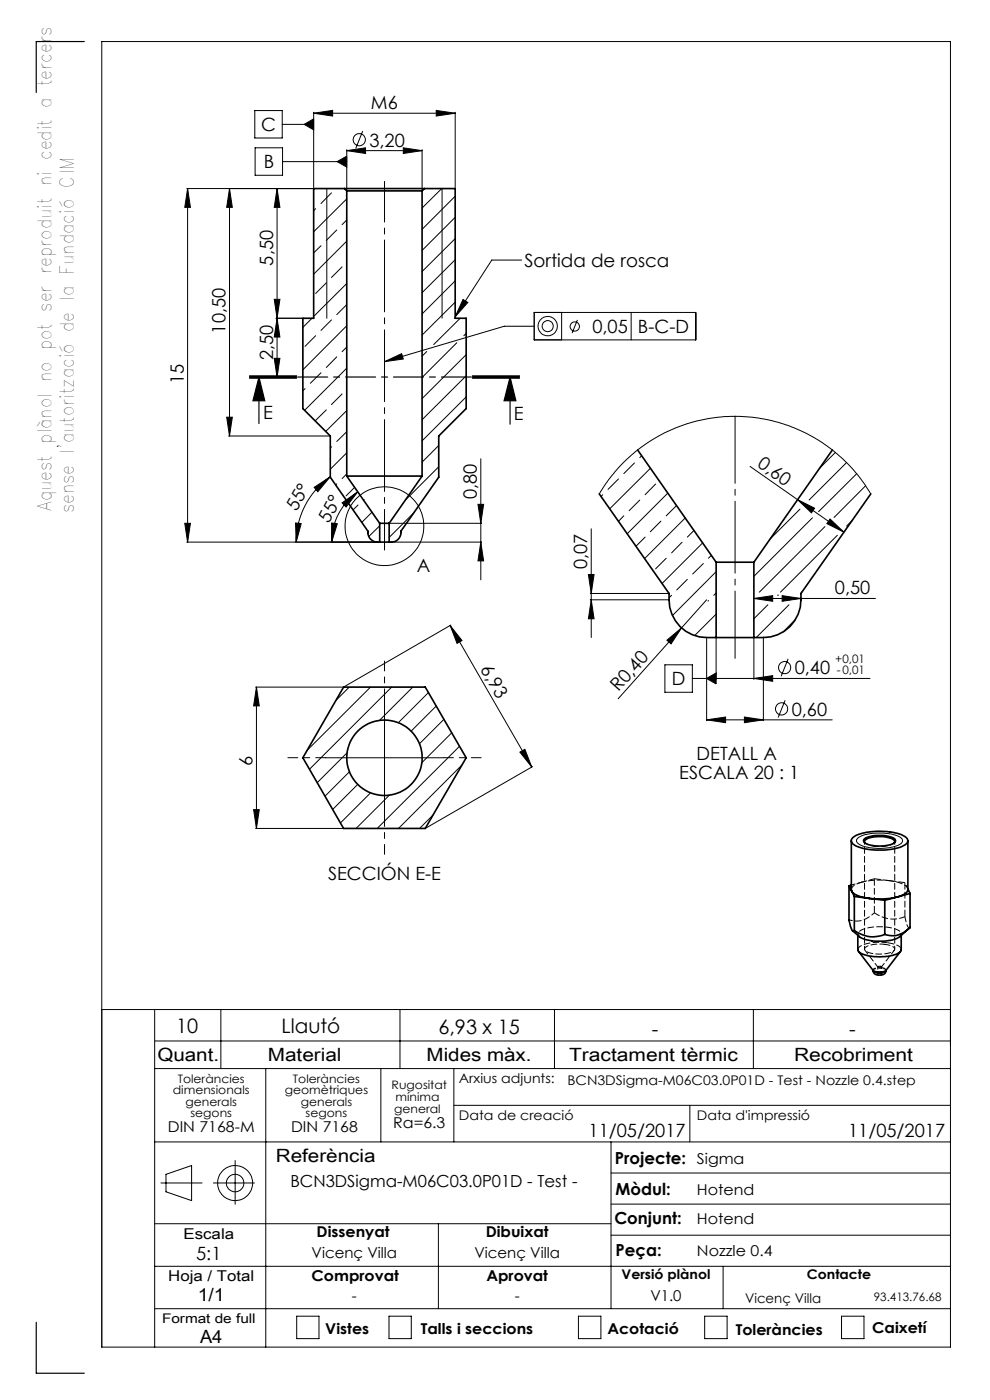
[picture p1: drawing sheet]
<svg xmlns="http://www.w3.org/2000/svg" width="210mm" height="297mm" viewBox="0 0 210 297" stroke-linecap="round" stroke-linejoin="round" font-family="sans-serif">
<g fill="none" stroke="#000" stroke-width=".21">
<path d="M54 23.5h5.9v5.8h-5.9zM54.1 31.4h5.8v5.8h-5.8zM59.9 26.4h6.6M59.9 34.3h13.7M64.5 26.4l2-1.2v2.3zM66.5 24l4.1-.6v1.2zM66.5 23.8v16M66.5 24h30.1M71.5 34.3l2.1-1.2v2.4zM73.6 32l3.9-.6v1.2zM73.6 31.7v8.6M73.6 32h15.9"/>
<path d="M76.9 27.8l-1.4 3.7M85.5 31.4l4 .6-4 .6zM89.5 31.7v8.6M92.5 23.4l4.1 .6-4.1 .6zM96.6 23.8v16M39.6 40h26.8M39.8 40v75M39.8 40l.6 4h-1.2zM48.7 40l.6 4h-1.2zM48.7 40v52.5M58.8 40v40M58.8 40l.6 4h-1.2z"/>
<path d="M66.7 40l-.2 .2M67 44.3l-.5 .4M68.1 52.1l-1.6 1.6M69.3 40v27.5M70.3 40.9l-2.2 2.3M71.4 48.8l-2.2 2.2M72.6 56.6l-2.3 2.3M73.6 42.2l-7.1 7M73.6 51.1l-7.1 7.1M73.6 46.7l-1 1M93.7 40l-4.2 4.1M93.8 40v27.5"/>
<path d="M96.6 46.1l-7.1 7M96.6 41.6l-7.1 7M96.6 59.6l-7.1 7M96.6 50.6l-7.1 7M96.6 55.1l-7.1 7M110.7 55.2h-6.4l-7.7 12M58.2 76h1.2l-.6 4zM58.2 63.5h1.2l-.6 4zM58.6 67.5h5.4M58.8 67.5l.6 4h-1.2zM66.2 67.5l-2 2M67 71.2l-2.3 2.3"/>
<path d="M68.1 79.1l-2.3 2.2M69.2 60l-2.2 2.3M70.3 67.9l-2.2 2.2M71.4 75.7l-2.2 2.3M73.6 60.1l-7.1 7M73.6 69.1l-9.4 9.4M73.6 78.1l-9 9M73.6 64.6l-2.2 2.1M73.6 73.6l-1 1M81.6 76.7l3.6-1.7 .3 1.2zM90.5 74.6l-1 1M96.6 64.1l-7.1 7"/>
<path d="M96.9 72.7l-7.4 7.4M97.6 67.5l-5.6 5.6M98.2 63.5l1 .7-2.6 3zM98.9 70.7l-.5 .5M98.9 75.2l-9.4 9.4M98.9 79.7l-9.4 9.3M113.3 69.2h-6.3l-25.4 7.5M113.3 66.3h34.3v5.8h-34.3zM119.1 66.3v5.8M122.5 67.9l-1.1 2.8M133.9 66.3v5.8M48.1 88.5h1.2l-.6 4z"/>
<path d="M48.5 92.5h21.4M64.7 82.4l-.5 .5M69.2 87l-2.2 2.2M70.3 94.8l-.2 .3M72.6 83.6l-2.3 2.2M73.6 87.1l-4.5 4.4M73.6 96.1l-3.5 3.5M73.6 91.6l-2.2 2.1M93.1 94.5l-3.6 3.5M93.1 99l-7.1 7M98.9 84.2l-9.4 9.3M102 97.3v25.7"/>
<path d="M134.6 98.2l-2.3 2.3M136.1 96.7l-.4 .4M138 99.3l-8.7 8.6M159.1 99l19.9 13.9M177.2 96l-3.4 3.4M179.6 98.1l-8 8M39.2 111h1.2l-.6 4zM62.7 110.9l1.2 .2-1.1 3.9zM66.6 103.4l3.4-2.2-2.6 3.1zM70 101.2a16.9 16.9 0 0 0-7.2 13.8M70.3 110.9l1.2 .2-1.2 3.9zM71.4 102.7l-.2 .2"/>
<path d="M72.6 106.7l3.3-2.4-2.5 3.3zM73.6 100.5l-1 1M75.2 103.4l-1.8 1.8M75.9 104.3a13.1 13.1 0 0 0-5.6 10.7M76 107.1l-1.1 1.1M77 106h.1M78.9 108.7l-2.1 2.1M79.8 115h-40.2M80.4 111.7l-2.2 2.1M82.8 115h19.4M82.8 111h19.4M87.8 108.8l-5.3 5.2"/>
<path d="M101.4 107h1.2l-.6 4zM102 115l.6 4h-1.2zM125.4 112.2v23.1M127.1 104.8a33.5 33.5 0 0 1 57.6 0M127.8 104.9l-.3 .4M131.2 101.6l-2.2 2.2M132.3 109.4l-1.1 1.2M135.7 106.1l-2.2 2.2M136.8 113.9l-1.9 2M139.1 102.7l-2.3 2.2M140.2 110.6l-2.3 2.2M141.3 118.4l-2.2 2.3"/>
<path d="M141.6 104.6l-8.6 8.6M143.5 107.2l-2.2 2.2M144.7 115l-2.2 2.3M145.3 109.9l-8.6 8.6M147.2 112.5l-1.4 1.4M149 115.2l-8.6 8.6M149.2 119.6l-2.3 2.2M150.9 117.8l-.6 .6M169.2 106l3.6 1.8-.7 1zM169.7 108l-6.4 6.4M172.3 109.9l-12.4 12.4M175 111.7l-13.9 13.9"/>
<path d="M176.1 110.1l2.9 2.8-3.6-1.8zM177.6 113.6l-12 12M180.8 110.4l-1.2 1.2M181.7 100.5l-8.1 8M183.6 103l-6.7 6.8M95.5 132.7l17.3 30M95.5 132.7l2.5 3.2-1.1 .6zM95.6 132.6l-22.5 13.1M124.8 121.9h1.2l-.6 4zM125.2 127.2h16.5M125.2 125.9h16.5M125.4 127.2l.6 4.1h-1.2z"/>
<path d="M141.5 135.8l3.1-2.6-2.3 3.4zM142.5 126.3l-.6 .5M145.8 122.9l-2.3 2.3M149.9 127.2l-18.8 21M149.9 135.5v17.4M150.3 127.4l-.1 .1M151.9 135.5v8.6M151.9 121.3l-9.3 9.3M151.9 130.3l-4.5 4.5M151.9 125.8l-.5 .5M159.9 127l4-.6v1.2zM159.9 127h25.8"/>
<path d="M159.9 135.5v8.6M161.9 135.5v17.4M162.9 128.3l-3 3M164.9 126.3h.1M165.9 126.4l4 .6-4 .6zM167.2 139.8l-1.5 3.7M167.4 128.3l-7 7M168.8 131.4l-2.7 2.7M169.9 126.7v.4M170.3 125.4l-.3 .2M54.2 145.8h18.5M54.4 145.8l.6 4h-1.2z"/>
<path d="M54.4 145.8v30M73.6 159.7l-6.3 6.3M74.1 145.8l-2.9 2.8M78.6 145.8l-13.5 13.4M81.6 148.3v24.9M83.1 145.8l-17.4 17.4M87.6 145.8l-7.1 7M90.9 146.9l-6.4 6.4M92.5 149.8l-5.3 5.3M94.2 152.6l-5.2 5.2M95.8 155.5l-6.3 6.3M97.5 158.3l-17.5 17.5"/>
<path d="M110.3 159.6l1-.6 1.5 3.7zM141 141h5.9v5.9h-5.9zM149.9 143.9l2-1.1v2.3zM149.9 152.7l4-.6v1.2zM149.9 152.7h26.6M157.9 152.1l4 .6-4 .6zM159.9 143.9l4-.6v1.2zM166.5 148.6l-1.4 3.6M184.5 143.9h-37.6M53.8 171.8h1.2l-.6 4zM54.2 175.8h18.5M69 160.8h25.1"/>
<path d="M74.1 163.7l-5.2 5.2M75.9 166.4l-5.3 5.3M78.6 168.2l-6.4 6.4M82.6 168.7l-7.1 7.1M91.9 172.9l-2.9 2.9M98 162.3l-13.5 13.5M113 162.6l-22.6 13M181.9 177.8a9.8 9.8 0 0 1 7-.9 3.1 3.1 0 0 1 2.6 1.4v.2a3.5 3.5 0 0 1-3 1.3 9.4 9.4 0 0 1-6.6-.9 .65 .65 0 0 1 0-1.1zM21.6 214.2h180M32.8 214.2v71.6M46.8 214.2v12.5M84.8 214.2v12.5"/>
<path d="M117.6 214.2v12.5M159.8 214.2v12.5M32.8 220.8h168.8M32.8 226.7h168.8M56.4 226.7v59.1M80.8 226.7v15.5M96.3 226.7v15.5M96.3 234.5h105.3M146.3 234.5v7.7M32.8 259.6h96.8M32.8 242.2h168.8M34.1 251h8.8"/>
<path d="M35.2 249.1l5.4-1.8v7.4l-5.4-1.9zM45.3 251h8.7M49.9 246.2v9.3M93 259.6v18M129.6 242.2v35.4M129.6 255.4h72M129.6 248.8h72M32.8 277.6h168.8M32.8 268.6h168.8M62.9 279.2h4.8v4.8h-4.8zM82.5 279.2h4.7v4.8h-4.7zM122.7 279.2h4.8v4.8h-4.8z"/>
<path d="M129.6 262h72M149.5 279.2h4.7v4.8h-4.7zM153.4 268.6v9M178.5 279.2h4.8v4.8h-4.8zM21.6 285.8h180v-277h-180v277"/>
<circle cx="76.2" cy="29.6" r="1.29"/>
<circle cx="116.2" cy="69.2" r="2.05"/>
<circle cx="116.2" cy="69.2" r="1.17"/>
<circle cx="121.9" cy="69.3" r=".99"/>
<circle cx="81.5" cy="111.6" r="8.3"/>
<circle cx="165.8" cy="150.4" r="1.29"/>
<circle cx="166.4" cy="141.6" r="1.3"/>
<circle cx="49.9" cy="251" r="3.7"/>
<circle cx="49.9" cy="251" r="1.86"/>
</g>
<path d="M17.9 8.8h-10.2v10.8M52.9 80h10M52.9 79.7h10M100.2 80h10M100.2 79.7h10M52.9 80.2h10zM54.9 80l1.3 5h-2.5zM54.9 80v9.8M100.2 80.2h10M108.2 80l1.2 5h-2.5zM108.2 80v10M7.7 280.5v10.8h10.2" fill="none" stroke="#000" stroke-width=".25"/>
<path d="M155.9 139.7v-51.4" fill="none" stroke="#000" stroke-width=".21" stroke-dasharray="15.2 1.3 1.3 1.3" stroke-dashoffset="1"/>
<path d="M81.6 148.2v-8M69.1 160.7h-8M81.6 173.2v8M94.1 160.7h8" fill="none" stroke="#000" stroke-width=".21" stroke-dasharray="15.2 1.3 1.3 1.3" stroke-dashoffset="13.1"/>
<path d="M81.6 116.7v-78.2" fill="none" stroke="#000" stroke-width=".21" stroke-dasharray="15.2 1.3 1.3 1.3" stroke-dashoffset="6.6"/>
<path d="M110.2 80h-57.3" fill="none" stroke="#000" stroke-width=".25" stroke-dasharray="6.3 1.3 1.3 1.3" stroke-dashoffset="-.1"/>
<g fill="#000">
<path d="M98.2 63.5l1 .7-2.6 3zM141.5 135.8l3.1-2.6-2.3 3.4zM149.9 143.9l2-1.1v2.3z"/>
<path d="M73.6 32l3.9-.6v1.2zM85.5 31.4l4 .6-4 .6zM66.5 24l4.1-.6v1.2zM92.5 23.4l4.1 .6-4.1 .6zM149.9 152.7l4-.6v1.2zM157.9 152.1l4 .6-4 .6z"/>
<path d="M48.7 40l.6 4h-1.2zM48.1 88.5h1.2l-.6 4zM101.4 107h1.2l-.6 4zM102 115l.6 4h-1.2zM54.4 145.8l.6 4h-1.2zM53.8 171.8h1.2l-.6 4z"/>
<path d="M58.2 63.5h1.2l-.6 4zM58.8 40l.6 4h-1.2zM39.2 111h1.2l-.6 4zM39.8 40l.6 4h-1.2zM125.4 127.2l.6 4.1h-1.2zM124.8 121.9h1.2l-.6 4z"/>
<path d="M81.6 76.7l3.6-1.7 .3 1.2zM64.5 26.4l2-1.2v2.3zM71.5 34.3l2.1-1.2v2.4z"/>
<path d="M58.2 76h1.2l-.6 4zM58.8 67.5l.6 4h-1.2z"/>
<path d="M108.2 80l1.2 5h-2.5zM54.9 80l1.3 5h-2.5z"/>
<path d="M66.6 103.4l3.4-2.2-2.6 3.1zM62.7 110.9l1.2 .2-1.1 3.9z"/>
<path d="M72.6 106.7l3.3-2.4-2.5 3.3zM70.3 110.9l1.2 .2-1.2 3.9z"/>
<path d="M169.2 106l3.6 1.8-.7 1zM176.1 110.1l2.9 2.8-3.6-1.8z"/>
<path d="M95.5 132.7l2.5 3.2-1.1 .6zM110.3 159.6l1-.6 1.5 3.7z"/>
<path d="M159.9 127l4-.6v1.2zM165.9 126.4l4 .6-4 .6zM159.9 143.9l4-.6v1.2z"/>
</g>
<g fill="none" stroke="#000" stroke-width=".35">
<path d="M73.1 40h-6.6v27.5h-2.3v19.2l5.9 5.8v8.7l7.9 11.5a2.13 2.13 0 0 0 2.5 2.3M73.1 40h17M73.1 40l.5 .5M73.6 40.5h15.9M73.6 40.5v60.5M89.5 40.5v60.5M90.1 40h6.5v27.5h2.3v19.2l-5.8 5.8v8.7l-8 11.5a2.13 2.13 0 0 1-2.5 2.3M90.1 40l-.6 .5M135.3 95.5l16.6 23.8M176.6 95.5l-16.7 23.8M73.6 101h15.9M73.6 101l6.9 10"/>
<path d="M80.5 111h2.1M80.5 115h2.1M80.5 111v4M82.6 111v4M89.5 101l-6.9 10M127.1 104.8l14.8 21.1a8.2 8.2 0 0 0 8 9.4h2M151.9 119.3h8M151.9 119.3v16M159.9 119.3v16M184.7 104.8l-14.8 21.1a8.2 8.2 0 0 1-8 9.4h-2M151.9 135.3h8M72.9 145.8h17.3l8.7 15-8.7 15h-17.3l-8.7-15z"/>
<path d="M180.6 178.4v10.3a2.12 2.12 0 0 0 1.8 1.5l2 .4M180.9 177.7a9.5 9.5 0 0 1 6-1.3 8.4 8.4 0 0 1 5.4 1.4 .97 .97 0 0 1-.6 1.6 13.8 13.8 0 0 1-10.5-.2 .89 .89 0 0 1-.3-1.5zM183.3 178.1a6.5 6.5 0 0 1 5.3-.7 1.35 1.35 0 0 1 1.4 1 3 3 0 0 1-2.6 1.1 5.3 5.3 0 0 1-4.2-1zM183.5 178.8a.57 .57 0 0 1 .4-.9 7 7 0 0 1 5.7 .3l.2 .2-.1 .4M192.6 178.4v10.3a2.27 2.27 0 0 1-1.9 1.5l-.3 .1M180.1 187.9l.1 7.6a3.2 3.2 0 0 0 .7 2l.3-.1M180.1 187.9l1.1 2.3M180.6 187.8l-.5 .1M181.2 197.4a6.5 6.5 0 0 0 6.5 .8M181.2 190.2l3.2 .4M181.2 190.2v7.2M182 198.4v3a1.77 1.77 0 0 0 1.7 1.2 10.3 10.3 0 0 0 7.2-.6l.3-.5v-3.1"/>
<path d="M184.4 190.6l3.3 .4M187.7 191v7.2M190.4 190.3l-3.1 .4-2.9-.1M190.4 190.3l-2.7 .7M192.6 188.6l.4 .9M193 196.8a4.9 4.9 0 0 1-5.3 1.4M193 196.8l-2.1 1.9a9.7 9.7 0 0 1-7 .7l-1.4-.5-1.7-1.5M193 189.5l-2.6 .8M193 189.5v7.3M182.1 201.8l3.1 4.1M185.2 205.9a1.54 1.54 0 0 0 2.2 .8l.3-.2 .3-.6M185.2 205.9a2.34 2.34 0 0 0 2.8 0"/>
<path d="M185.2 205.8v.1M185.2 205.9a2.76 2.76 0 0 0 2.7 0M188 205.8v.1M191 201.8l-3.1 4.1"/>
<circle cx="81.5" cy="160.8" r="8"/>
</g>
<path d="M180.6 188.7a2.16 2.16 0 0 1 1.8-1.4l.4-.1M185.5 186.4l-2.7 .8M193.1 196.8h-.1a1.01 1.01 0 0 1-.8-1.2l-.3-1.1M187.7 200.3l.6 .1a1.24 1.24 0 0 1 1.4 1.1 5.8 5.8 0 0 1-4.7 .8l-.3-.1a1.18 1.18 0 0 1-1.3-1 4.9 4.9 0 0 1 4.3-.9" fill="none" stroke="#000" stroke-width=".21" stroke-dasharray="1.3 .6" stroke-dashoffset=".2"/>
<path d="M183.5 178.8l.8 .5 1.2 .2M182.8 187.2l3.1-.5 2.8 .1M185.2 205.9a.43 .43 0 0 1 .6-.5l1.3-.1M188 205.9l-.2-.3-.7-.2" fill="none" stroke="#000" stroke-width=".21" stroke-dasharray="1.3 .6" stroke-dashoffset=".5"/>
<path d="M185.5 179.5a5.9 5.9 0 0 0 4.2-.7M182.8 187.2l-2.2 .6M188.7 186.8l1.3 .3a3.8 3.8 0 0 1 2.5 1.3" fill="none" stroke="#000" stroke-width=".21" stroke-dasharray="1.3 .6" stroke-dashoffset=".4"/>
<path d="M183.4 178.7l.2 .2M189.6 178.9l.2-.2M182 198.1v.3M188.7 186.8l-3.2-.4M191.2 198.4v-.3M191.9 187.2l-3.2-.4M192.5 188.4l.1 .3M192.6 188.5l-.1-.1M185.2 205.7v.1M188 205.8v-.1" fill="none" stroke="#000" stroke-width=".21" stroke-dasharray="1.3 .6"/>
<path d="M191.9 194.5a6.6 6.6 0 0 1-6.4-.8M182 201.4a2.43 2.43 0 0 1 2.3-1.3l1.9-.2 2 .1" fill="none" stroke="#000" stroke-width=".21" stroke-dasharray="1.3 .6" stroke-dashoffset=".1"/>
<path d="M185.5 193.7a4.9 4.9 0 0 1-5.4 1.4M190.9 198.7a.75 .75 0 0 0 .3-.8 .75 .75 0 0 0-.7-.6 10.3 10.3 0 0 0-8.2 .3 .65 .65 0 0 0 0 1.1M192.5 188.4l-.6-1.2M187.1 205.3a.68 .68 0 0 1 .8 .5v.1M187.1 205.4l-1.3 .1-.6 .4" fill="none" stroke="#000" stroke-width=".21" stroke-dasharray="1.3 .6" stroke-dashoffset=".6"/>
<path d="M188.2 200l1.4 .3a1.78 1.78 0 0 1 1.6 1.1" fill="none" stroke="#000" stroke-width=".21" stroke-dasharray="1.3 .6" stroke-dashoffset="-.2"/>
<path d="M186.7 205l.3 .1-.8 .1a.3 .3 0 0 1 .5-.2M186.7 206.5l.3 .2h-.8a.3 .3 0 0 1 .5-.2" fill="none" stroke="#000" stroke-width=".21" stroke-dasharray="1.3 .6" stroke-dashoffset=".9"/>
<path d="M185.5 193.7v-7.3M191.9 194.5v-7.3" fill="none" stroke="#000" stroke-width=".21" stroke-dasharray="1.3 .6" stroke-dashoffset="-.1"/>
<path d="M183.5 201.6l2.7 3.5M186.8 206.4l.4 .2-.6 .2a.34 .34 0 0 1-.4 .1 .34 .34 0 0 1-.2-.4l.8-.1M187 205.1l2.7-3.5" fill="none" stroke="#000" stroke-width=".21" stroke-dasharray="1.3 .6" stroke-dashoffset=".3"/>
<path d="M183.4 178.5v22.8M189.8 201.3v-22.8" fill="none" stroke="#000" stroke-width=".21" stroke-dasharray="1.3 .6" stroke-dashoffset=".7"/>
<path d="M186.2 205.1v1.5M187 206.6v-1.5" fill="none" stroke="#000" stroke-width=".21" stroke-dasharray="1.3 .6" stroke-dashoffset=".8"/>
<g font-size="4.2">
<text x="37.4" y="219">10</text>
<text x="59.7" y="219.2">Llautó</text>
<text x="93" y="219.4">6,93 x 15</text>
<text x="138.3" y="219.7">-</text>
<text x="180.1" y="219.7">-</text>
</g>
<g font-size="4">
<text x="10.9" y="108.4" transform="rotate(-90 10.9 108.4)">Aquest plànol no pot ser reproduit ni cedit a tercers</text>
<text x="15.6" y="108.9" transform="rotate(-90 15.6 108.9)">sense l'autorització de la Fundació CIM</text>
</g>
<g font-size="3.9">
<text x="78.7" y="23.1">M6</text>
<text x="55.4" y="27.8">C</text>
<text x="55.9" y="35.7">B</text>
<text x="78.4" y="31.1">3,20</text>
<text x="57.9" y="56.3" transform="rotate(-90 57.9 56.3)">5,50</text>
<text x="111.3" y="56.7">Sortida de rosca</text>
<text x="47.8" y="70.8" transform="rotate(-90 47.8 70.8)">10,50</text>
<text x="125.7" y="70.7">0,05</text>
<text x="135.3" y="70.7">B-C-D</text>
<text x="57.9" y="76.4" transform="rotate(-90 57.9 76.4)">2,50</text>
<text x="39" y="81.5" transform="rotate(-90 39 81.5)">15</text>
<text x="55.9" y="89">E</text>
<text x="109" y="89.1">E</text>
<text x="160.5" y="98.9" transform="rotate(35 160.5 98.9)">0,60</text>
<text x="101.2" y="105.9" transform="rotate(-90 101.2 105.9)">0,80</text>
<text x="62.9" y="108.7" transform="rotate(-60 62.9 108.7)">55°</text>
<text x="69.8" y="111.1" transform="rotate(-62 69.8 111.1)">55°</text>
<text x="88.4" y="121.3">A</text>
<text x="124.6" y="120.7" transform="rotate(-90 124.6 120.7)">0,07</text>
<text x="177.1" y="126.1">0,50</text>
<text x="101.8" y="142" transform="rotate(60 101.8 142)">6,93</text>
<text x="168.6" y="143.1">0,40</text>
<text x="131.2" y="146.9" transform="rotate(-48 131.2 146.9)">R0,40</text>
<text x="142.5" y="145.4">D</text>
<text x="168" y="151.8">0,60</text>
<text x="147.8" y="161.3">DETALL A</text>
<text x="53.6" y="162.6" transform="rotate(-90 53.6 162.6)">6</text>
<text x="144.1" y="165.2">ESCALA 20 : 1</text>
<text x="69.6" y="186.6">SECCIÓN E-E</text>
<text x="33.4" y="225">Quant.</text>
<text x="56.8" y="225">Material</text>
<text x="90.5" y="225">Mides màx.</text>
<text x="120.7" y="225">Tractament tèrmic</text>
<text x="168.4" y="225">Recobriment</text>
<text x="124.8" y="241.3">11/05/2017</text>
<text x="179.9" y="241.3">11/05/2017</text>
<text x="58.5" y="246.5">Referència</text>
<text x="41.6" y="267.2">5:1</text>
<text x="41.9" y="276.1">1/1</text>
<text x="42.4" y="284.9">A4</text>
</g>
<g font-size="3.5">
<text x="61.6" y="251.9">BCN3DSigma-M06C03.0P01D - Test -</text>
<text x="130.5" y="246.8">Projecte:</text>
<text x="130.6" y="253.4">Mòdul:</text>
<text x="130.3" y="259.8">Conjunt:</text>
<text x="130.6" y="266.4">Peça:</text>
</g>
<g font-size="3.2">
<text x="83.4" y="239.3">Ra=6.3</text>
<text x="35.6" y="240.1">DIN 7168-M</text>
<text x="61.7" y="240.1">DIN 7168</text>
<text x="147.8" y="246.8">Sigma</text>
<text x="147.8" y="253.4">Hotend</text>
<text x="38.9" y="262.9">Escala</text>
<text x="67.2" y="262.5">Dissenyat</text>
<text x="103" y="262.5">Dibuixat</text>
<text x="147.8" y="259.8">Hotend</text>
<text x="66.1" y="266.8">Vicenç Villa</text>
<text x="100.6" y="266.8">Vicenç Villa</text>
<text x="147.8" y="266.4">Nozzle 0.4</text>
<text x="35.7" y="271.7">Hoja / Total</text>
<text x="66.1" y="271.7">Comprovat</text>
<text x="103.2" y="271.7">Aprovat</text>
<text x="74.6" y="276.1">-</text>
<text x="109.2" y="276.1">-</text>
<text x="138" y="276.1">V1.0</text>
<text x="69" y="283.1">Vistes</text>
<text x="89.3" y="283.1">Talls i seccions</text>
<text x="128.8" y="283.1">Acotació</text>
<text x="156.1" y="283.2">Toleràncies</text>
<text x="185" y="282.8">Caixetí</text>
</g>
<g font-size="2.8">
<text x="97.3" y="229.6">Arxius adjunts:</text>
<text x="120.4" y="230.2">BCN3DSigma-M06C03.0P01D - Test - Nozzle 0.4.step</text>
<text x="97.3" y="237.7">Data de creació</text>
<text x="147.8" y="237.7">Data d'impressió</text>
<text x="131.8" y="271.4">Versió plànol</text>
<text x="171.2" y="271.4">Contacte</text>
<text x="34.4" y="280.7">Format de full</text>
<text x="158" y="276.3">Vicenç Villa</text>
</g>
<g font-size="2.5">
<text x="177.2" y="140.6">+0,01</text>
<text x="177.5" y="143.1">-0,01</text>
<text x="36.7" y="232.1">dimensionals</text>
<text x="37.7" y="229.6">Toleràncies</text>
<text x="60.4" y="232.1">geomètriques</text>
<text x="62.1" y="229.6">Toleràncies</text>
<text x="83.1" y="231">Rugositat</text>
<text x="83.9" y="233.5">mínima</text>
<text x="39.4" y="234.6">generals</text>
<text x="40.4" y="237.1">segons</text>
<text x="63.8" y="234.6">generals</text>
<text x="64.8" y="237.1">segons</text>
<text x="83.6" y="236.2">general</text>
<text x="185.4" y="276.1">93.413.76.68</text>
</g>
</svg>
